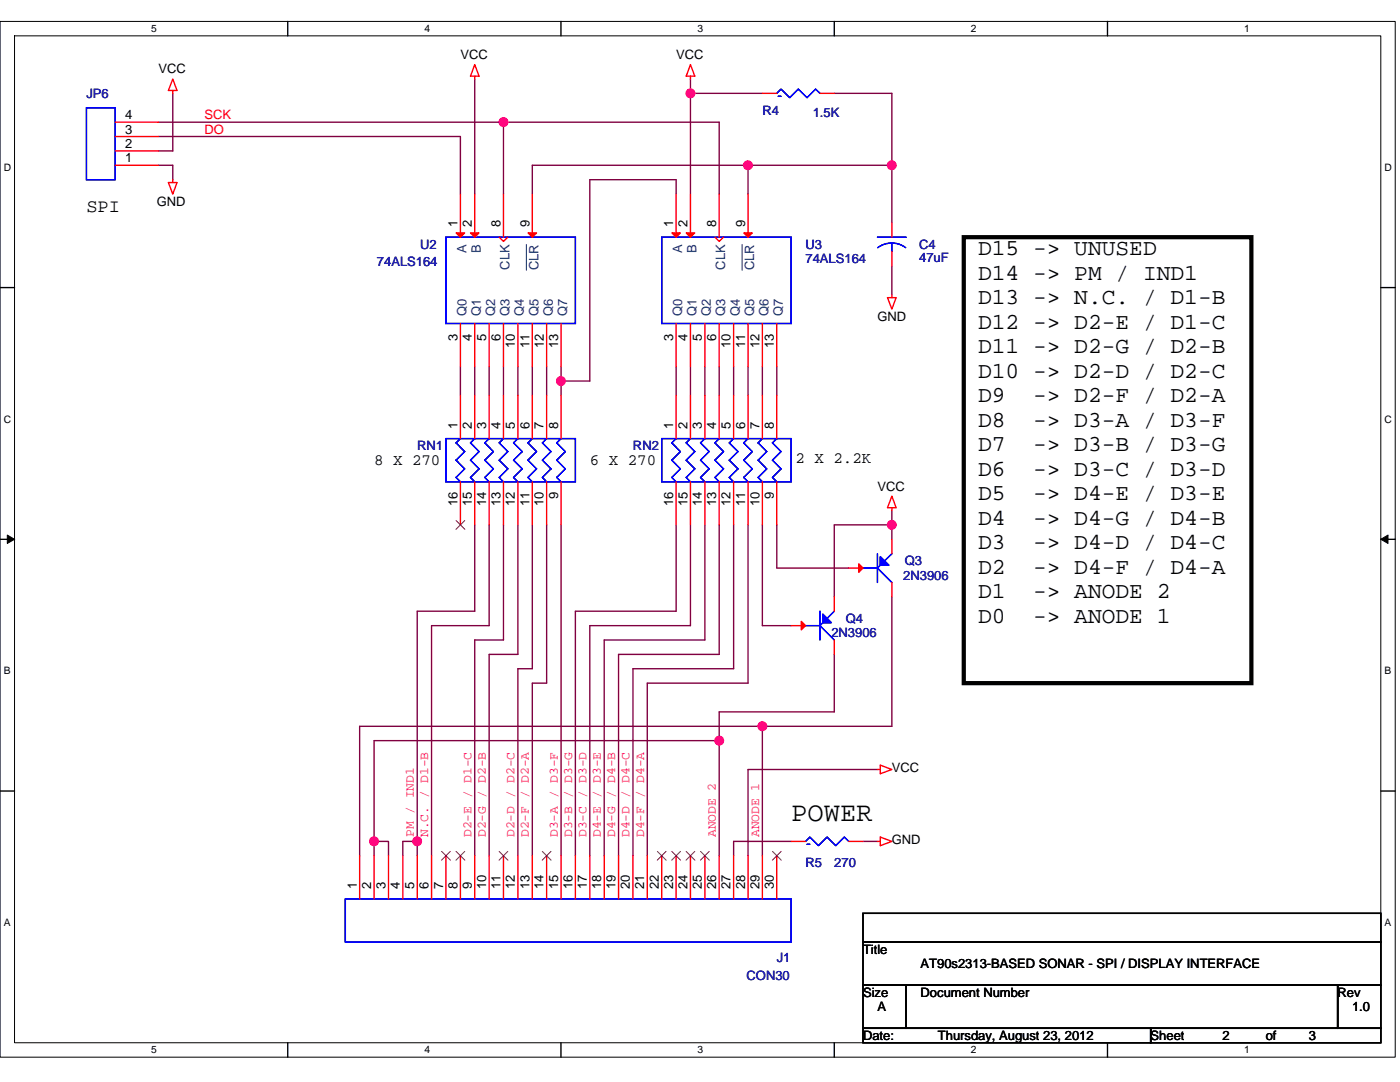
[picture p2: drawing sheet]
<svg xmlns="http://www.w3.org/2000/svg" width="279mm" height="216mm" viewBox="0 0 279 216" stroke-linecap="round" stroke-linejoin="round" font-family="sans-serif">
<path d="M0 4.3h278.4v206.6h-278.4zM2.9 7.2h272.7v200.9h-272.7z" fill="none" stroke="#000" stroke-width=".2"/>
<g fill="#fff">
<path d="M30.2 4.6h1.1v2.3h-1.1z"/>
<path d="M30.2 208.4h1.1v2.3h-1.1z"/>
</g>
<path d="M57.4 4.3v2.9M57.4 208.1v2.8" fill="none" stroke="#000" stroke-width=".28"/>
<g fill="#fff">
<path d="M84.7 4.6h1.1v2.3h-1.1z"/>
<path d="M84.7 208.4h1.1v2.3h-1.1z"/>
</g>
<path d="M112 4.3v2.9M112 208.1v2.8" fill="none" stroke="#000" stroke-width=".28"/>
<g fill="#fff">
<path d="M139.2 4.6h1.2v2.3h-1.2z"/>
<path d="M139.2 208.4h1.2v2.3h-1.2z"/>
</g>
<path d="M166.5 4.3v2.9M166.5 208.1v2.8" fill="none" stroke="#000" stroke-width=".28"/>
<g fill="#fff">
<path d="M193.8 4.6h1.1v2.3h-1.1z"/>
<path d="M193.8 208.4h1.1v2.3h-1.1z"/>
</g>
<path d="M221 4.3v2.9M221 208.1v2.8" fill="none" stroke="#000" stroke-width=".28"/>
<g fill="#fff">
<path d="M248.3 4.6h1.1v2.3h-1.1z"/>
<path d="M248.3 208.4h1.1v2.3h-1.1z"/>
<path d="M.7 32.3h1.5v2.2h-1.5z"/>
<path d="M276.3 32.3h1.5v2.2h-1.5z"/>
<path d="M.7 82.5h1.5v2.3h-1.5z"/>
<path d="M276.3 82.5h1.5v2.3h-1.5z"/>
</g>
<path d="M0 57.4h2.9M275.6 57.4h2.8" fill="none" stroke="#000" stroke-width=".28"/>
<g fill="#fff">
<path d="M.7 132.7h1.4v2.3h-1.4z"/>
<path d="M276.3 132.7h1.4v2.3h-1.4z"/>
</g>
<path d="M0 107.6h2.9M275.6 107.6h2.8" fill="none" stroke="#000" stroke-width=".28"/>
<path d="M1.5 106.8l1.4 .8-1.4 .8zM275.6 107.6l1.4-.8v1.6z" fill="#000" stroke="#000" stroke-width=".2"/>
<g fill="#fff">
<path d="M.7 182.9h1.4v2.3h-1.4z"/>
<path d="M276.3 182.9h1.4v2.3h-1.4z"/>
</g>
<path d="M0 157.8h2.9M275.6 157.8h2.8M172.2 182.2h103.4v5.8h-103.4zM172.2 188h103.4v8.6h-103.4zM172.2 196.6h8.6v8.6h-8.6zM180.8 196.6h86.2v8.6h-86.2zM267 196.6h8.6v8.6h-8.6zM172.2 205.2h57.4v2.9h-57.4zM229.6 205.2h46v2.9h-46z" fill="none" stroke="#000" stroke-width=".28"/>
<path d="M192.3 47.3h57.4v89h-57.4z" fill="none" stroke="#000" stroke-width=".85"/>
<g fill="none" stroke="#800040" stroke-width=".28">
<path d="M34.5 18.6v11.5h-2.9M94.7 15.8v22.9M137.8 18.6v20.1M137.8 18.6h14.3M137.8 15.8v2.8M166.5 18.6h11.5v14.4M31.6 24.4h68.9M31.6 27.2h60.3v11.5M31.6 33h2.9v2.9M100.5 24.4v14.3M100.5 24.4h43v14.3M134.9 38.7v-2.8h-17.2v40.1h-5.7"/>
<path d="M149.3 38.7v-5.7h-43.1v5.7M149.3 33h28.7M178 33v11.5M178 53.1v5.7M91.9 73.2v5.7M94.7 73.2v5.7M97.6 73.2v5.7M100.5 73.2v5.7M103.4 73.2v5.7M106.2 73.2v5.7M109.1 73.2v5.7M112 73.2v2.8"/>
<path d="M112 76v2.9M134.9 73.2v5.7M137.8 73.2v5.7M140.7 73.2v5.7M143.5 73.2v5.7M146.4 73.2v5.7M149.3 73.2v5.7M152.1 73.2v5.7M155 73.2v5.7M94.7 104.7v17.3h-11.4v45.9M97.6 104.7v20.1h-11.5v46M100.5 104.7v23h-5.8v43.1"/>
<path d="M103.4 104.7v25.9h-5.8v40.2M106.2 104.7v28.7h-2.8v37.4M109.1 104.7v31.6h-2.9v34.5M112 104.7v66.1M134.9 104.7v17.3h-20.1v48.8M137.8 104.7v20.1h-20.1v46M140.7 104.7v23h-20.1v43.1M143.5 104.7v25.9h-20.1v40.2M146.4 104.7v28.7h-20.1v37.4M149.3 104.7v31.6h-20.1v34.5M152.1 104.7v20.1h5.8M155 104.7v8.6h14.4"/>
<path d="M178 101.9v2.8M178 119.1v25.8h-25.9M178 104.7v2.9M178 104.7h-11.5v14.4M166.5 130.6v11.4h-23v5.8M143.5 147.8v23M143.5 147.8h-68.8v20.1h2.8v2.9M152.1 144.9h-80.3v25.9M152.1 144.9v25.9M175.1 153.5h-25.8v17.3M74.7 167.9v2.9M83.3 167.9v2.9"/>
<path d="M83.3 167.9h-2.9v2.9M157.9 167.9h-11.5v2.9M172.2 167.9h2.9"/>
</g>
<g fill="#f0f" stroke="#f0f" stroke-width=".28">
<circle cx="100.5" cy="24.4" r=".85"/>
<circle cx="111.9" cy="76" r=".85"/>
<circle cx="74.6" cy="167.9" r=".85"/>
<circle cx="143.5" cy="147.8" r=".85"/>
<circle cx="152.1" cy="144.9" r=".85"/>
<circle cx="83.2" cy="167.9" r=".85"/>
<circle cx="178" cy="104.7" r=".85"/>
<circle cx="149.3" cy="33" r=".85"/>
<circle cx="178" cy="33" r=".85"/>
<circle cx="137.8" cy="18.6" r=".85"/>
</g>
<g fill="none" stroke="#f00" stroke-width=".28">
<path d="M34.5 18.1v.5M34.5 15.8l.8 2.3h-1.7zM94.7 12.9l.9 2.3h-1.7zM94.7 15.2v.6M137.8 12.9l.9 2.3h-1.8zM137.8 15.2v.6M152.1 18.6h2.9M163.6 18.6h2.9M23 33h8.6M23 30.1h8.6M23 27.2h8.6M23 24.4h8.6"/>
<path d="M33.6 36.4h1.7l-.8 2.3zM34.5 35.9v.5M91.9 38.7v8.6M94.7 38.7v8.6M100.5 38.7v8.6M106.2 38.7v8.6M134.9 38.7v8.6M137.8 38.7v8.6M143.5 38.7v8.6M149.3 38.7v8.6M99.6 47.3l.9 .9 .8-.9M142.7 47.3l.8 .9 .9-.9"/>
<path d="M177.1 59.4h1.7l-.8 2.3zM178 58.8v.6M178 44.5v2.8M178 50.2v2.9M91.9 78.9v8.6M91.9 64.6v8.6M94.7 78.9v8.6M94.7 64.6v8.6M97.6 78.9v8.6M97.6 64.6v8.6M100.5 78.9v8.6M100.5 64.6v8.6"/>
<path d="M103.4 78.9v8.6M103.4 64.6v8.6M106.2 78.9v8.6M106.2 64.6v8.6M109.1 78.9v8.6M109.1 64.6v8.6M112 78.9v8.6M112 64.6v8.6M134.9 78.9v8.6M134.9 64.6v8.6M137.8 78.9v8.6M137.8 64.6v8.6"/>
<path d="M140.7 78.9v8.6M140.7 64.6v8.6M143.5 78.9v8.6M143.5 64.6v8.6M146.4 78.9v8.6M146.4 64.6v8.6M149.3 78.9v8.6M149.3 64.6v8.6M152.1 78.9v8.6M152.1 64.6v8.6M155 78.9v8.6M155 64.6v8.6"/>
<path d="M91.9 96.1v8.6M94.7 96.1v8.6M97.6 96.1v8.6M100.5 96.1v8.6M103.4 96.1v8.6M106.2 96.1v8.6M109.1 96.1v8.6M112 96.1v8.6M134.9 96.1v8.6M137.8 96.1v8.6M140.7 96.1v8.6M143.5 96.1v8.6"/>
<path d="M146.4 96.1v8.6M149.3 96.1v8.6M152.1 96.1v8.6M155 96.1v8.6M178 99l.8 2.3h-1.7zM166.5 119.1v2.9M169.4 113.3h2.8M178 101.3v.6M178 107.6v2.9M178 116.2v2.9M157.9 124.8h2.9M166.5 127.7v2.9"/>
<path d="M175.1 153.5h.6M175.7 152.7l2.3 .8-2.3 .9zM71.8 170.8v8.6M74.7 170.8v8.6M77.5 170.8v8.6M80.4 170.8v8.6M83.3 170.8v8.6M86.1 170.8v8.6M89 170.8v8.6M91.9 170.8v8.6M94.7 170.8v8.6M97.6 170.8v8.6"/>
<path d="M100.5 170.8v8.6M103.4 170.8v8.6M106.2 170.8v8.6M109.1 170.8v8.6M112 170.8v8.6M114.8 170.8v8.6M117.7 170.8v8.6M120.6 170.8v8.6M123.4 170.8v8.6M126.3 170.8v8.6M129.2 170.8v8.6M132.1 170.8v8.6"/>
<path d="M134.9 170.8v8.6M137.8 170.8v8.6M140.7 170.8v8.6M143.5 170.8v8.6M146.4 170.8v8.6M149.3 170.8v8.6M152.1 170.8v8.6M155 170.8v8.6M157.9 167.9h2.9M169.4 167.9h2.8M175.1 167.9h.6M175.7 167l2.3 .9-2.3 .8z"/>
</g>
<g fill="none" stroke="#00f" stroke-width=".28">
<path d="M155 18.6l.9-.8 1.7 1.7 1.7-1.7 1.8 1.7 1.7-1.7 .8 .8M155.3 19.2h.6M17.3 21.5h5.7v14.4h-5.7zM89 47.3h25.8v17.3h-25.8zM132.1 47.3h25.8v17.3h-25.8zM175.1 47.3h5.7M175.2 49.4a4.6 4.6 0 0 1 5.5 0M178 48.5v1.7M89 87.5h25.8v8.6h-25.8zM91.9 87.5l-.9 .9 1.7 1.7-1.7 1.7 1.7 1.8-1.7 1.7 .9 .8M94.7 87.5l-.8 .9 1.7 1.7-1.7 1.7 1.7 1.8-1.7 1.7 .8 .8M97.6 87.5l-.8 .9 1.7 1.7-1.7 1.7 1.7 1.8-1.7 1.7 .8 .8"/>
<path d="M100.5 87.5l-.9 .9 1.7 1.7-1.7 1.7 1.7 1.8-1.7 1.7 .9 .8M103.4 87.5l-.9 .9 1.7 1.7-1.7 1.7 1.7 1.8-1.7 1.7 .9 .8M106.2 87.5l-.8 .9 1.7 1.7-1.7 1.7 1.7 1.8-1.7 1.7 .8 .8M109.1 87.5l-.9 .9 1.8 1.7-1.8 1.7 1.8 1.8-1.8 1.7 .9 .8M112 87.5l-.9 .9 1.7 1.7-1.7 1.7 1.7 1.8-1.7 1.7 .9 .8M132.1 87.5h25.8v8.6h-25.8zM134.9 87.5l-.8 .9 1.7 1.7-1.7 1.7 1.7 1.8-1.7 1.7 .8 .8M137.8 87.5l-.9 .9 1.8 1.7-1.8 1.7 1.8 1.8-1.8 1.7 .9 .8M140.7 87.5l-.9 .9 1.7 1.7-1.7 1.7 1.7 1.8-1.7 1.7 .9 .8M143.5 87.5l-.8 .9 1.7 1.7-1.7 1.7 1.7 1.8-1.7 1.7 .8 .8M146.4 87.5l-.9 .9 1.8 1.7-1.8 1.7 1.8 1.8-1.8 1.7 .9 .8M149.3 87.5l-.9 .9 1.7 1.7-1.7 1.7 1.7 1.8-1.7 1.7 .9 .8"/>
<path d="M152.1 87.5l-.8 .9 1.7 1.7-1.7 1.7 1.7 1.8-1.7 1.7 .8 .8M155 87.5l-.8 .9 1.7 1.7-1.7 1.7 1.7 1.8-1.7 1.7 .8 .8M172.2 113.3h2.9M175.1 110.5v5.7M175.1 113.3l2.9 2.9M175.7 112.8l-.6 .5M178 110.5l-1.4 1.4M160.8 124.8h2.8M163.6 122v5.7M163.6 124.8l2.9 2.9M164.2 124.2l-.6 .6M166.5 122l-1.4 1.4"/>
<path d="M68.9 179.4h89v8.6h-89zM160.8 167.9l.8-.9 1.7 1.7 1.8-1.7 1.7 1.7 1.7-1.7 .9 .9M161.1 168.5h.5"/>
</g>
<g fill="#f00" stroke="#f00" stroke-width=".28">
<path d="M134.1 46.5h1.7l-.9 .8z"/>
<path d="M136.9 46.5h1.7l-.8 .8z"/>
<path d="M148.4 46.5h1.7l-.8 .8z"/>
<path d="M171.4 112.5l.8 .8-.8 .9z"/>
<path d="M91 46.5h1.7l-.8 .8z"/>
<path d="M93.9 46.5h1.7l-.9 .8z"/>
<path d="M105.4 46.5h1.7l-.9 .8z"/>
<path d="M159.9 124l.9 .8-.9 .9z"/>
</g>
<path d="M105.1 48.8v5.1M148.1 48.8v5.1" fill="none" stroke="#004080" stroke-width=".2"/>
<g fill="#00f" stroke="#00f" stroke-width=".28">
<path d="M175.7 111.1l1.7 1.7h-1.7z" fill-rule="evenodd"/>
<path d="M175.7 111.1l1.7 1.7h-1.7z" fill-rule="evenodd"/>
<path d="M164.2 122.5l1.7 1.7h-1.7z" fill-rule="evenodd"/>
<path d="M164.2 122.5l1.7 1.7h-1.7z" fill-rule="evenodd"/>
</g>
<g fill="none" stroke="#804000" stroke-width=".2">
<path d="M91 103.9l1.8 1.7M92.8 103.9l-1.8 1.7M88.1 169.9l1.8 1.7M89.9 169.9l-1.8 1.7M91 169.9l1.8 1.7M92.8 169.9l-1.8 1.7M99.6 169.9l1.8 1.7M101.3 169.9l-1.7 1.7M108.2 169.9l1.8 1.7M110 169.9l-1.8 1.7M131.2 169.9l1.7 1.7M132.9 169.9l-1.7 1.7"/>
<path d="M134.1 169.9l1.7 1.7M135.8 169.9l-1.8 1.7M136.9 169.9l1.8 1.7M138.7 169.9l-1.8 1.7M139.8 169.9l1.8 1.7M141.5 169.9l-1.7 1.7M154.2 169.9l1.7 1.7M155.9 169.9l-1.8 1.7"/>
</g>
<text font-size="5.4" x="157.9" y="163.8">POWER</text>
<g font-size="4.6">
<text x="195.2" y="51">D15 -&gt; UNUSED</text>
<text x="195.2" y="55.9">D14 -&gt; PM / IND1</text>
<text x="195.2" y="60.7">D13 -&gt; N.C. / D1-B</text>
<text x="195.2" y="65.6">D12 -&gt; D2-E / D1-C</text>
<text x="195.2" y="70.5">D11 -&gt; D2-G / D2-B</text>
<text x="195.2" y="75.4">D10 -&gt; D2-D / D2-C</text>
<text x="195.2" y="80.3">D9</text>
<text x="206.2" y="80.3">-&gt; D2-F / D2-A</text>
<text x="195.2" y="85.2">D8</text>
<text x="206.2" y="85.2">-&gt; D3-A / D3-F</text>
<text x="195.2" y="90.1">D7</text>
<text x="195.2" y="95">D6</text>
<text x="206.2" y="90.1">-&gt; D3-B / D3-G</text>
<text x="206.2" y="95">-&gt; D3-C / D3-D</text>
<text x="195.2" y="99.9">D5</text>
<text x="206.2" y="99.9">-&gt; D4-E / D3-E</text>
<text x="195.2" y="104.8">D4</text>
<text x="206.2" y="104.8">-&gt; D4-G / D4-B</text>
<text x="195.2" y="109.6">D3</text>
<text x="206.2" y="109.6">-&gt; D4-D / D4-C</text>
<text x="195.2" y="114.5">D2</text>
<text x="195.2" y="119.4">D1</text>
<text x="206.2" y="114.5">-&gt; D4-F / D4-A</text>
<text x="206.2" y="119.4">-&gt; ANODE 2</text>
<text x="195.2" y="124.3">D0</text>
<text x="206.2" y="124.3">-&gt; ANODE 1</text>
</g>
<text font-size="3.7" x="17.3" y="42.3">SPI</text>
<g font-size="3.2">
<text x="74.7" y="92.9">8 X 270</text>
<text x="117.7" y="92.9">6 X 270</text>
<text x="158.7" y="92.3">2 X 2.2K</text>
</g>
<g font-size="2.6">
<text x="91.9" y="11.8">VCC</text>
<text x="134.9" y="11.8">VCC</text>
<text x="31.6" y="14.6">VCC</text>
<text x="25" y="23.8">4</text>
<text x="25" y="29.5">2</text>
<text x="25" y="26.6">3</text>
<text x="25" y="32.4">1</text>
<text x="31.3" y="41.1">GND</text>
<text x="91.3" y="45.3" transform="rotate(-90 91.3 45.3)">1</text>
<text x="94.1" y="45.3" transform="rotate(-90 94.1 45.3)">2</text>
<text x="99.9" y="45.3" transform="rotate(-90 99.9 45.3)">8</text>
<text x="105.6" y="45.3" transform="rotate(-90 105.6 45.3)">9</text>
<text x="134.3" y="45.3" transform="rotate(-90 134.3 45.3)">1</text>
<text x="137.2" y="45.3" transform="rotate(-90 137.2 45.3)">2</text>
<text x="142.9" y="45.3" transform="rotate(-90 142.9 45.3)">8</text>
<text x="148.7" y="45.3" transform="rotate(-90 148.7 45.3)">9</text>
<text x="175.1" y="64">GND</text>
<text x="91.3" y="68" transform="rotate(-90 91.3 68)">3</text>
<text x="94.1" y="68" transform="rotate(-90 94.1 68)">4</text>
<text x="97" y="68" transform="rotate(-90 97 68)">5</text>
<text x="99.9" y="68" transform="rotate(-90 99.9 68)">6</text>
<text x="102.8" y="69.4" transform="rotate(-90 102.8 69.4)">10</text>
<text x="105.6" y="69.4" transform="rotate(-90 105.6 69.4)">11</text>
<text x="108.5" y="69.4" transform="rotate(-90 108.5 69.4)">12</text>
<text x="111.4" y="69.4" transform="rotate(-90 111.4 69.4)">13</text>
<text x="134.3" y="68" transform="rotate(-90 134.3 68)">3</text>
<text x="137.2" y="68" transform="rotate(-90 137.2 68)">4</text>
<text x="140.1" y="68" transform="rotate(-90 140.1 68)">5</text>
<text x="142.9" y="68" transform="rotate(-90 142.9 68)">6</text>
<text x="145.8" y="69.4" transform="rotate(-90 145.8 69.4)">10</text>
<text x="148.7" y="69.4" transform="rotate(-90 148.7 69.4)">11</text>
<text x="151.6" y="69.4" transform="rotate(-90 151.6 69.4)">12</text>
<text x="154.4" y="69.4" transform="rotate(-90 154.4 69.4)">13</text>
<text x="91.3" y="85.5" transform="rotate(-90 91.3 85.5)">1</text>
<text x="94.1" y="85.5" transform="rotate(-90 94.1 85.5)">2</text>
<text x="97" y="85.5" transform="rotate(-90 97 85.5)">3</text>
<text x="99.9" y="85.5" transform="rotate(-90 99.9 85.5)">4</text>
<text x="102.8" y="85.5" transform="rotate(-90 102.8 85.5)">5</text>
<text x="105.6" y="85.5" transform="rotate(-90 105.6 85.5)">6</text>
<text x="108.5" y="85.5" transform="rotate(-90 108.5 85.5)">7</text>
<text x="111.4" y="85.5" transform="rotate(-90 111.4 85.5)">8</text>
<text x="134.3" y="85.5" transform="rotate(-90 134.3 85.5)">1</text>
<text x="137.2" y="85.5" transform="rotate(-90 137.2 85.5)">2</text>
<text x="140.1" y="85.5" transform="rotate(-90 140.1 85.5)">3</text>
<text x="142.9" y="85.5" transform="rotate(-90 142.9 85.5)">4</text>
<text x="145.8" y="85.5" transform="rotate(-90 145.8 85.5)">5</text>
<text x="148.7" y="85.5" transform="rotate(-90 148.7 85.5)">6</text>
<text x="151.6" y="85.5" transform="rotate(-90 151.6 85.5)">7</text>
<text x="154.4" y="85.5" transform="rotate(-90 154.4 85.5)">8</text>
<text x="91.3" y="101" transform="rotate(-90 91.3 101)">16</text>
<text x="94.1" y="101" transform="rotate(-90 94.1 101)">15</text>
<text x="97" y="101" transform="rotate(-90 97 101)">14</text>
<text x="99.9" y="101" transform="rotate(-90 99.9 101)">13</text>
<text x="102.8" y="101" transform="rotate(-90 102.8 101)">12</text>
<text x="105.6" y="101" transform="rotate(-90 105.6 101)">11</text>
<text x="108.5" y="101" transform="rotate(-90 108.5 101)">10</text>
<text x="111.4" y="99.6" transform="rotate(-90 111.4 99.6)">9</text>
<text x="134.3" y="101" transform="rotate(-90 134.3 101)">16</text>
<text x="137.2" y="101" transform="rotate(-90 137.2 101)">15</text>
<text x="140.1" y="101" transform="rotate(-90 140.1 101)">14</text>
<text x="142.9" y="101" transform="rotate(-90 142.9 101)">13</text>
<text x="145.8" y="101" transform="rotate(-90 145.8 101)">12</text>
<text x="148.7" y="101" transform="rotate(-90 148.7 101)">11</text>
<text x="151.6" y="101" transform="rotate(-90 151.6 101)">10</text>
<text x="154.4" y="99.6" transform="rotate(-90 154.4 99.6)">9</text>
<text x="175.1" y="97.9">VCC</text>
<text x="178" y="154.1">VCC</text>
<text x="178" y="168.5">GND</text>
<text x="71.2" y="177.4" transform="rotate(-90 71.2 177.4)">1</text>
<text x="74.1" y="177.4" transform="rotate(-90 74.1 177.4)">2</text>
<text x="76.9" y="177.4" transform="rotate(-90 76.9 177.4)">3</text>
<text x="79.8" y="177.4" transform="rotate(-90 79.8 177.4)">4</text>
<text x="82.7" y="177.4" transform="rotate(-90 82.7 177.4)">5</text>
<text x="85.5" y="177.4" transform="rotate(-90 85.5 177.4)">6</text>
<text x="88.4" y="177.4" transform="rotate(-90 88.4 177.4)">7</text>
<text x="91.3" y="177.4" transform="rotate(-90 91.3 177.4)">8</text>
<text x="94.1" y="177.4" transform="rotate(-90 94.1 177.4)">9</text>
<text x="97" y="177.4" transform="rotate(-90 97 177.4)">10</text>
<text x="99.9" y="177.4" transform="rotate(-90 99.9 177.4)">11</text>
<text x="102.8" y="177.4" transform="rotate(-90 102.8 177.4)">12</text>
<text x="105.6" y="177.4" transform="rotate(-90 105.6 177.4)">13</text>
<text x="108.5" y="177.4" transform="rotate(-90 108.5 177.4)">14</text>
<text x="111.4" y="177.4" transform="rotate(-90 111.4 177.4)">15</text>
<text x="114.2" y="177.4" transform="rotate(-90 114.2 177.4)">16</text>
<text x="117.1" y="177.4" transform="rotate(-90 117.1 177.4)">17</text>
<text x="120" y="177.4" transform="rotate(-90 120 177.4)">18</text>
<text x="122.9" y="177.4" transform="rotate(-90 122.9 177.4)">19</text>
<text x="125.7" y="177.4" transform="rotate(-90 125.7 177.4)">20</text>
<text x="128.6" y="177.4" transform="rotate(-90 128.6 177.4)">21</text>
<text x="131.5" y="177.4" transform="rotate(-90 131.5 177.4)">22</text>
<text x="134.3" y="177.4" transform="rotate(-90 134.3 177.4)">23</text>
<text x="137.2" y="177.4" transform="rotate(-90 137.2 177.4)">24</text>
<text x="140.1" y="177.4" transform="rotate(-90 140.1 177.4)">25</text>
<text x="142.9" y="177.4" transform="rotate(-90 142.9 177.4)">26</text>
<text x="145.8" y="177.4" transform="rotate(-90 145.8 177.4)">27</text>
<text x="148.7" y="177.4" transform="rotate(-90 148.7 177.4)">28</text>
<text x="151.6" y="177.4" transform="rotate(-90 151.6 177.4)">29</text>
<text x="154.4" y="177.4" transform="rotate(-90 154.4 177.4)">30</text>
<text x="172.2" y="190.3">Title</text>
<text x="183.7" y="193.2">AT90s2313-BASED SONAR - SPI / DISPLAY INTERFACE</text>
<text x="172.2" y="198.9">Size</text>
<text x="175.1" y="201.8">A</text>
<text x="183.7" y="198.9">Document Number</text>
<text x="267" y="198.9">Rev</text>
<text x="269.8" y="201.8">1.0</text>
<text x="172.2" y="207.5">Date:</text>
<text x="187.2" y="207.5">Thursday, August 23, 2012</text>
<text x="229.6" y="207.5">Sheet</text>
<text x="244" y="207.5">2</text>
<text x="252.6" y="207.5">of</text>
<text x="261.2" y="207.5">3</text>
</g>
<g font-size="2.6" fill="#000080">
<text x="17.3" y="19.5">JP6</text>
<text x="152.1" y="23">R4</text>
<text x="162.2" y="23.3">1.5K</text>
<text x="75.2" y="53.1">74ALS164</text>
<text x="83.8" y="49.7">U2</text>
<text x="160.8" y="49.7">U3</text>
<text x="160.8" y="52.5">74ALS164</text>
<text x="183.4" y="49.7">C4</text>
<text x="183.4" y="52.2">47uF</text>
<text x="83.3" y="89.9">RN1</text>
<text x="126.3" y="89.9">RN2</text>
<text x="180.6" y="112.8">Q3</text>
<text x="180.3" y="115.7">2N3906</text>
<text x="168.8" y="124.3">Q4</text>
<text x="165.9" y="127.2">2N3906</text>
<text x="160.8" y="173.1">R5</text>
<text x="166.5" y="173.1">270</text>
<text x="149" y="195.5">CON30</text>
<text x="155" y="192">J1</text>
</g>
<g font-size="2.6" fill="#f00">
<text x="40.8" y="23.8">SCK</text>
<text x="40.8" y="26.7">DO</text>
</g>
<g font-size="2.6" fill="#004080">
<text x="93.1" y="50.5" transform="rotate(-90 93.1 50.5)">A</text>
<text x="95.9" y="50.5" transform="rotate(-90 95.9 50.5)">B</text>
<text x="101.7" y="53.8" transform="rotate(-90 101.7 53.8)">CLK</text>
<text x="107.4" y="53.9" transform="rotate(-90 107.4 53.9)">CLR</text>
<text x="136.1" y="50.5" transform="rotate(-90 136.1 50.5)">A</text>
<text x="139" y="50.5" transform="rotate(-90 139 50.5)">B</text>
<text x="144.7" y="53.8" transform="rotate(-90 144.7 53.8)">CLK</text>
<text x="150.5" y="53.9" transform="rotate(-90 150.5 53.9)">CLR</text>
<text x="93.1" y="63.1" transform="rotate(-90 93.1 63.1)">Q0</text>
<text x="95.9" y="63.1" transform="rotate(-90 95.9 63.1)">Q1</text>
<text x="98.8" y="63.1" transform="rotate(-90 98.8 63.1)">Q2</text>
<text x="101.7" y="63.1" transform="rotate(-90 101.7 63.1)">Q3</text>
<text x="104.6" y="63.1" transform="rotate(-90 104.6 63.1)">Q4</text>
<text x="107.4" y="63.1" transform="rotate(-90 107.4 63.1)">Q5</text>
<text x="110.3" y="63.1" transform="rotate(-90 110.3 63.1)">Q6</text>
<text x="113.2" y="63.1" transform="rotate(-90 113.2 63.1)">Q7</text>
<text x="136.1" y="63.1" transform="rotate(-90 136.1 63.1)">Q0</text>
<text x="139" y="63.1" transform="rotate(-90 139 63.1)">Q1</text>
<text x="141.9" y="63.1" transform="rotate(-90 141.9 63.1)">Q2</text>
<text x="144.7" y="63.1" transform="rotate(-90 144.7 63.1)">Q3</text>
<text x="147.6" y="63.1" transform="rotate(-90 147.6 63.1)">Q4</text>
<text x="150.5" y="63.1" transform="rotate(-90 150.5 63.1)">Q5</text>
<text x="153.4" y="63.1" transform="rotate(-90 153.4 63.1)">Q6</text>
<text x="156.2" y="63.1" transform="rotate(-90 156.2 63.1)">Q7</text>
</g>
<g font-size="2.6" fill="#ff0080">
<text x="82.6" y="167" transform="rotate(-90 82.6 167)">PM / IND1</text>
<text x="85.5" y="167" transform="rotate(-90 85.5 167)">N.C. / D1-B</text>
<text x="94.1" y="167" transform="rotate(-90 94.1 167)">D2-E / D1-C</text>
<text x="96.9" y="167" transform="rotate(-90 96.9 167)">D2-G / D2-B</text>
<text x="102.7" y="167" transform="rotate(-90 102.7 167)">D2-D / D2-C</text>
<text x="105.6" y="167" transform="rotate(-90 105.6 167)">D2-F / D2-A</text>
<text x="111.3" y="167" transform="rotate(-90 111.3 167)">D3-A / D3-F</text>
<text x="114.2" y="167" transform="rotate(-90 114.2 167)">D3-B / D3-G</text>
<text x="117" y="167" transform="rotate(-90 117 167)">D3-C / D3-D</text>
<text x="119.9" y="167" transform="rotate(-90 119.9 167)">D4-E / D3-E</text>
<text x="122.8" y="167" transform="rotate(-90 122.8 167)">D4-G / D4-B</text>
<text x="125.6" y="167" transform="rotate(-90 125.6 167)">D4-D / D4-C</text>
<text x="128.5" y="167" transform="rotate(-90 128.5 167)">D4-F / D4-A</text>
<text x="142.9" y="167" transform="rotate(-90 142.9 167)">ANODE 2</text>
<text x="151.5" y="167" transform="rotate(-90 151.5 167)">ANODE 1</text>
</g>
<g font-size="2">
<text x="30.2" y="6.4">5</text>
<text x="84.7" y="6.4">4</text>
<text x="139.2" y="6.4">3</text>
<text x="193.8" y="6.4">2</text>
<text x="248.3" y="6.4">1</text>
<text x=".7" y="34.1">D</text>
<text x="276.3" y="34.1">D</text>
<text x=".7" y="84.3">C</text>
<text x="276.3" y="84.3">C</text>
<text x=".7" y="134.6">B</text>
<text x="276.3" y="134.6">B</text>
<text x=".7" y="184.8">A</text>
<text x="276.3" y="184.8">A</text>
<text x="30.2" y="210.2">5</text>
<text x="84.7" y="210.2">4</text>
<text x="139.2" y="210.2">3</text>
<text x="193.8" y="210.2">2</text>
<text x="248.3" y="210.2">1</text>
</g>
</svg>
